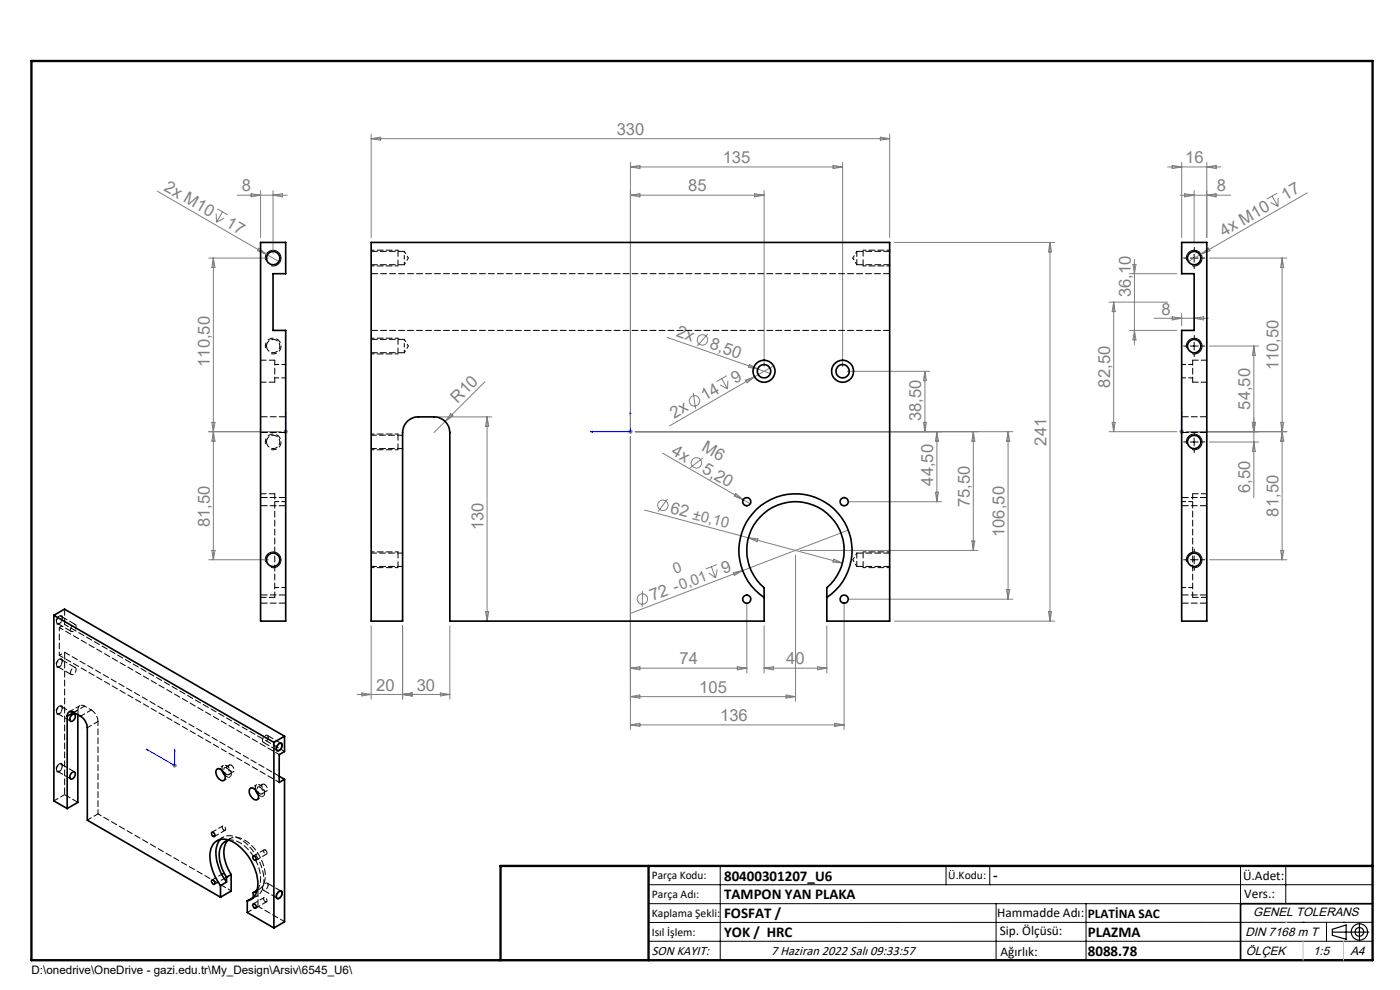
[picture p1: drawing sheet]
<svg xmlns="http://www.w3.org/2000/svg" width="297mm" height="210mm" viewBox="0 0 297 210" stroke-linecap="round" stroke-linejoin="round" font-family="sans-serif">
<g fill="none" stroke="#808080" stroke-width=".21">
<path d="M78.7 28.4v22M78.7 29.4h110M78.7 29.4l2.1-.3v.6zM133.7 34.4v56.2M133.7 35.4l2-.3v.7zM133.7 35.4h45.1M176.7 35.1l2.1 .3-2.1 .4zM178.8 34.4v43.3M186.8 29.1l1.9 .3-1.9 .3zM188.7 28.4v22M247.7 35.4h11.3M248.7 35.1l2 .3-2 .4z"/>
<path d="M250.7 34.4v16M256 34.4v16M256 35.4l2-.3v.7zM33.4 40.6l23.1 13.3M44.3 54.7h12.6M45.3 54.7l.3 2.1h-.7zM45.3 54.7v64M45.9 45.3v1.8M46.1 44.3l2.2 1.3M47.2 44.9l-1.3 2.2M47.5 46.3l-1.6 .8M50.3 41.4h10.6"/>
<path d="M53.3 41.1l2 .3-2 .4zM54.9 52.6l1.6 1.3-1.9-.7zM55.3 40.4v10M56.5 53.9l2.9 1.7M57.9 40.4v13.4M57.9 41.4l2-.3v.7zM133.7 41.4l2-.3v.7zM133.7 41.4h28.4M160.1 41.1l2 .3-2 .4zM162.1 40.4v37.3M189.8 51.4h34M222.7 51.4v80.4"/>
<path d="M222.7 51.4l.4 2h-.7zM239.7 58.1h10M240.3 56.1h.7l-.3 2zM240.7 55.1v18M250.3 41.4h10.8M251.3 41.1l2 .3-2 .4zM253.3 40.4v11.1M254.8 53.9l-2.9 1.7M254.8 53.9l1.6-1.3 .3 .6zM256 41.4l2-.3v.7zM256.6 54.7h16.4M269.5 43l1.6 .8"/>
<path d="M269.8 41.6l1.3 2.2M270.9 41l-2.2 1.2M271.1 42v1.8M272 54.7v64M272 54.7l.3 2.1h-.6zM277.3 40.9l-22.5 13M141.5 71.6l19.3 6.7M150.1 70.8l-2.2 2.6M154.2 79.7l-2.2 1.3M159 77.3l1.8 1-2-.4zM160.1 79.9l-18.1 10.4M160.8 78.3l2.6 .9"/>
<path d="M164.1 77.6l-4 2.3M179.7 78.8h17.5M196.2 78.8v12.8M196.2 78.8l.3 1.9h-.6zM235.3 64.1h12.4M236.3 64.1v27.5M236.3 64.1l.3 2h-.7zM239.7 70.1h10M240.7 70.1l.3 2h-.7zM244.8 67.5h11.5M248.7 67.2l2 .3-2 .4zM250.7 66.5v2.6"/>
<path d="M253.3 67.5l2-.3v.7zM256.6 73.4h10.4M266 73.4v32.2M266 73.4l.3 2h-.6zM44.3 91.6h15.3M44.9 89.6h.7l-.3 2zM45.3 91.6l.3 2h-.7zM60.1 91.6h1M60.3 91.2l.7 .7M60.6 91.1v1M61 91.2l-.7 .7M93.1 88.4h11.3"/>
<path d="M94.4 89.4l-2.3 2.3M95.6 87.8l.5 .4-1.7 1.2zM102.9 81l-8.5 8.4M103.3 88.4v43.4M103.3 88.4l.4 2h-.7zM133.2 91.6h1.1M133.4 91.2l.7 .7M133.7 91.1v1M133.7 92.6v62.2M134.1 91.2l-.7 .7M134.8 91.6h80.1M140.6 96.1l17.1 9.9"/>
<path d="M147.1 83.4l.5 3.3M149.1 97.1l-2.7 2.1M152.8 81.7l1.5 .8M153.1 80.3l1.2 2.2M154.4 80.7l-.1 1.8M158.2 80.6l1.9-.7-1.6 1.3zM195.9 89.6h.6l-.3 2zM198.8 91.6v14.8M198.8 91.6l.3 2h-.7zM206.5 91.6l.3 2h-.6zM206.5 91.6v25.2M213.9 91.6l.3 2h-.7z"/>
<path d="M213.9 91.6v35.5M235.3 91.6h14.4M235.9 89.6h.7l-.3 2zM250.2 91.6h1M250.3 91.2l.7 .7M250.7 91.1v1M251 91.2l-.7 .7M251.7 91.6h21.3M256.6 93.8h10.4M265.7 89.6h.6l-.3 2zM266 93.8l.3 2h-.6zM271.7 89.6h.6l-.3 2z"/>
<path d="M272 91.6l.3 2h-.6zM44.3 118.7h12.6M44.9 116.8h.7l-.3 1.9zM136.7 108.2l22.1 5.9M141.6 105.8l-2 2.7M152.1 119.8l-2.4 .9M156.1 104.7l1.6 1.3-1.9-.7zM157.7 106l1.5 .8M158.8 114.1l19.9 5.3M158.8 114.1l2 .2-.2 .6zM168.8 117.7v31.1M169.8 116.8h37.7"/>
<path d="M176.9 118.6l1.8 .8-2-.2zM180 112.5l-46.3 17.6M180.1 106.4h19.6M198.4 104.4h.7l-.3 2zM206.2 114.8h.6l-.3 2zM256.6 118.7h16.4M271.7 116.8h.6l-.3 1.9zM78.7 132.7v15.6M85.4 132.7v15.6M95.4 132.7v15.6M103 129.7h.7l-.4 2.1zM136.3 125.4l-.1 3.4"/>
<path d="M150.4 121.5l1.4 1.1M150.9 120.2l.9 2.4M152.2 120.8l-.4 1.8M155.5 121.5l2.1-.5-1.8 1.1zM158.4 128.1v14.7M162.1 132.7v10.1M175.4 132.7v10.1M179.1 128.1v26.7M180.1 127.1h34.8M189.8 131.8h34M213.5 125.1h.7l-.3 2zM222.4 129.7h.7l-.4 2.1z"/>
<path d="M75.7 147.3h19.7M76.8 147l1.9 .3-1.9 .3zM85.4 147.3l2-.3v.6zM93.4 147l2 .3-2 .3zM133.7 141.7h24.7M133.7 141.7l2-.3v.7zM133.7 147.8l2-.4v.7zM133.7 153.8l2-.4v.7zM133.7 147.8h35.1M133.7 153.8h45.4M156.4 141.4l2 .3-2 .4zM162.1 141.7h13.3"/>
<path d="M162.1 141.7l2-.3v.7zM166.8 147.4l2 .4-2 .3zM173.4 141.4l2 .3-2 .4zM177.1 153.4l2 .4-2 .3zM36.5 162.4h1M36.7 162l.7 .7M37 161.9v1M37.4 162l-.7 .7"/>
<circle cx="149" cy="72.1" r="1.11"/>
<circle cx="147.3" cy="85" r="1.1"/>
<circle cx="147.7" cy="98.2" r="1.11"/>
<circle cx="140.6" cy="107.2" r="1.12"/>
<circle cx="136.3" cy="127.1" r="1.11"/>
</g>
<g fill="none" stroke="#000" stroke-width=".21">
<path d="M56.3 55.2a1.67 1.67 0 0 1 1.5-2.1 1.67 1.67 0 0 1 1.8 1.8 1.67 1.67 0 0 1-2.1 1.5M251.7 55.2a1.67 1.67 0 0 1 1.5-2.1 1.67 1.67 0 0 1 1.8 1.8 1.67 1.67 0 0 1-2.1 1.5M252.5 54.7h1.7M253.3 53.9v1.7M251.7 73.9a1.67 1.67 0 0 1 1.5-2.1 1.67 1.67 0 0 1 1.8 1.8 1.67 1.67 0 0 1-2.1 1.4M252.5 73.4h1.7M253.3 72.6v1.7M251.7 94.2a1.66 1.66 0 0 1 1.5-2.1 1.66 1.66 0 0 1 1.8 1.8 1.66 1.66 0 0 1-2.1 1.4M252.5 93.8h1.7M253.3 92.9v1.7M56.3 119.2a1.67 1.67 0 0 1 1.5-2.1 1.67 1.67 0 0 1 1.8 1.8 1.67 1.67 0 0 1-2.1 1.5M251.7 119.2a1.67 1.67 0 0 1 1.5-2.1 1.67 1.67 0 0 1 1.8 1.8 1.67 1.67 0 0 1-2.1 1.5"/>
<path d="M252.5 118.7h1.7M253.3 117.9v1.7M58.9 158l.2-.2a.51 .51 0 0 1 .7-.2 .51 .51 0 0 1 .1 .8 1 1 0 0 1-1.2 .9l-.2-.6zM59.1 189.1a.51 .51 0 0 1 .7-.2 .51 .51 0 0 1 .1 .8 .95 .95 0 0 1-1.2 .9l-.2-.6zM137.6 187.7h153.6M137.6 191.7h153.6M137.6 199.7h153.6M152.8 183.7v20M200.7 183.7v4M210 183.7v4M211.3 191.7v12M230.4 191.7v12"/>
<path d="M263.2 183.7v20M272.8 183.7v8M276.4 195.6h.1M281.4 195.6v4.1M285 195.6h.1M291.2 195.6l-153.6 .1"/>
</g>
<path d="M57.5 75a1.67 1.67 0 0 0 2.1-1.5 1.67 1.67 0 0 0-1.8-1.8 1.67 1.67 0 0 0-1.5 2.1M57.5 95.3a1.67 1.67 0 0 0 2.1-1.4 1.67 1.67 0 0 0-1.8-1.8 1.67 1.67 0 0 0-1.5 2.1" fill="none" stroke="#000" stroke-width=".21" stroke-dasharray="1.3 .6" stroke-dashoffset=".1" stroke-linecap="butt"/>
<path d="M84.4 53.1v3.3M84.4 71.8v3.3M84.4 92.1v3.3M84.4 117.1v3.3M12.6 139.8a1.16 1.16 0 0 0-.5 1.7 1.19 1.19 0 0 0 1-1.7h-.5M12.6 130.7a1.16 1.16 0 0 0-.5 1.7 1.19 1.19 0 0 0 1-1.8l-.5 .1M12.6 149.8a1.16 1.16 0 0 0-.5 1.7 1.19 1.19 0 0 0 1-1.8l-.5 .1M12.6 162a1.16 1.16 0 0 0-.5 1.7 1.19 1.19 0 0 0 1-1.7h-.5" fill="none" stroke="#000" stroke-width=".21" stroke-dasharray="1.3 .6" stroke-linecap="butt"/>
<path d="M183.1 56.4v-3.3M183.1 120.4v-3.3" fill="none" stroke="#000" stroke-width=".21" stroke-dasharray="1.3 .6" stroke-dashoffset="-.1" stroke-linecap="butt"/>
<g fill="none" stroke="#000" stroke-width=".25">
<path d="M282.6 197.7h7.8M282.6 197.1l3-.9v3l-3-.8zM288.4 195.8v3.8M106.2 203.7h185"/>
<circle cx="288.4" cy="197.7" r="1.74"/>
<circle cx="288.4" cy="197.7" r=".93"/>
</g>
<g fill="none" stroke="#00f" stroke-width=".21">
<path d="M60.6 87.3v.5v-.5M60.6 91.5v.2zM60.6 91.6h.1M60.6 87.3v4.3M125.3 91.6l.4-.1v.2zM133.7 87.3l.1 .5h-.2zM133.7 87.3v4.3h-8.4M250.7 87.3v.5v-.5M250.7 91.5v.2zM250.7 91.6h.1M250.7 87.3v4.3M31 158.9l.3 .1v.2z"/>
<path d="M31 158.9l6 3.5v-3.5M37 158.9l.1 .4-.1-.1z"/>
</g>
<g fill="none" stroke="#000" stroke-width=".21" stroke-dasharray="15.2 1.3 1.3 1.3">
<path d="M251.7 54.7h-.6M253.4 53.1v-.6M253.4 56.4v.6M255 54.7h.6M251.7 73.4h-.6M253.4 71.7v-.5M253.4 75.1v.6M255 73.4h.6M251.7 93.7h-.6M253.4 92.1v-.6M253.4 95.4v.6M255 93.7h.6"/>
<path d="M251.7 118.7h-.6M253.4 117.1v-.6M255 118.7h.6M253.4 120.4v.6"/>
</g>
<path d="M78.8 56.4h5.6M84.4 53.1h-5.6M183.1 56.4h5.7M188.8 53.1h-5.7M78.8 75.1h5.6M84.4 71.7h-5.6M78.8 95.4h5.6M84.4 92.1h-5.6M84.4 117.1h-5.6M188.8 117.1h-5.7M78.8 120.4h5.6M183.1 120.4h5.7" fill="none" stroke="#000" stroke-width=".21" stroke-dasharray="1.3 .6" stroke-dashoffset=".7"/>
<path d="M84.4 53.1h.1M183.1 56.4h.1M84.4 71.7v.1M84.4 92.1h.1M84.4 117.1h.1M183.1 120.4h.1" fill="none" stroke="#000" stroke-width=".21" stroke-dasharray="1.3 .6"/>
<path d="M291.2 191.7h-28v12" fill="none" stroke="#000" stroke-width=".35"/>
<path d="M6.7 12.9h284.5v190.8h-284.5zM137.6 183.7v20M291.2 183.7h-185v20" fill="none" stroke="#000" stroke-width=".5"/>
<path d="M276.4 199.7v4M285 199.7v4" fill="none" stroke="#c0c0c0" stroke-width=".21"/>
<path d="M272.8 195.6h.1" fill="none" stroke="#c0c0c0" stroke-width=".25"/>
<g fill="#00f">
<path d="M133.7 87.3l.1 .5h-.2zM125.3 91.6l.4-.1v.2z"/>
<path d="M37 158.9l.1 .4-.1-.1zM31 158.9l.3 .1v.2z"/>
<path d="M60.6 87.3v.5zM60.6 91.5v.2z"/>
<path d="M250.7 87.3v.5zM250.7 91.5v.2z"/>
</g>
<g fill="none" stroke="#000" stroke-width=".35">
<path d="M55.3 51.4h5.3v6.7h-2.7v12h2.7v61.7h-5.3zM78.7 51.4h110v80.4h-13.3v-7.1a10.3 10.3 0 0 0 .9-15 10.3 10.3 0 0 0-15.1 0 10.3 10.3 0 0 0 .9 15v7.1h-66.7v-40.1a3.3 3.3 0 0 0-3.3-3.3h-3.3a3.3 3.3 0 0 0-3.4 3.3v40.1h-6.7zM250.7 51.4h5.3v80.4h-5.3v-61.7h2.6v-12h-2.6zM11.4 130.5v39.4l2.9 1.6M11.4 130.5l46.7 27M11.4 130.5l2.3-1.3 46.7 27M162.1 126.7a12 12 0 0 1-2.4-17.9 12 12 0 0 1 18.1 0 12 12 0 0 1-2.4 17.9M14.3 151.9v19.6M15.2 151.7a.48 .48 0 0 1 .7-.2 .48 .48 0 0 1 0 .8l-.2 .4a.51 .51 0 0 1-.8 .3 .51 .51 0 0 1 0-.9zM15.7 151.1a5.3 5.3 0 0 1 2.2 1.5l.5 1.1 .1 .7v19.6l28.3 16.3M15.7 151.1a.86 .86 0 0 0-1-.1 .86 .86 0 0 0-.4 .9M15.7 151.1l-1.4 .8"/>
<path d="M16.5 151.6v18.6l-2.2 1.3M58.1 157.5v39.3M59.1 157.9a.48 .48 0 0 1 .7 0 .48 .48 0 0 1-.1 .7l-.3 .4a.46 .46 0 0 1-.6 .1 .46 .46 0 0 1-.1-.6zM60.4 156.2l-2.3 1.3M60.4 156.2v3.2l-1.2 .7v5.9l1.2-.7M15.2 164a.47 .47 0 0 1 .7-.2 .47 .47 0 0 1 0 .7l-.2 .4a.51 .51 0 0 1-.8 .3 .51 .51 0 0 1 0-.8zM44.9 176.6a.52 .52 0 0 1 .6 .2 .52 .52 0 0 1-.1 .7l-.4-.3zM46 163.2a1.31 1.31 0 0 1 1.7 1.2l.1 .2a.69 .69 0 0 1-.3 .9 .69 .69 0 0 1-.9-.2 1.72 1.72 0 0 1-.6-2.1zM46.7 178.1a5.4 5.4 0 0 0-.5 5.2l.7 2 1.1 1.8M47.1 163.5l.6 1M48.3 178.3a4.9 4.9 0 0 0-.4 4.8l1.1 2.4M48.5 178.2a2.71 2.71 0 0 0-2 3.1 9.6 9.6 0 0 0 1.5 4.8"/>
<path d="M53.1 167.2a1.54 1.54 0 0 1 1.8 1.8 .65 .65 0 0 1-.5 .7 .65 .65 0 0 1-.7-.3 1.65 1.65 0 0 1-.6-2.2zM54.2 167.5l.6 1M59.2 164.7l1.2 .6M60.4 165.3v30.2l-2.3 1.3M45 186.6a.59 .59 0 0 1 .5 .4 .59 .59 0 0 1-.1 .6 .64 .64 0 0 1-.4-1zM46.8 187.8a10 10 0 0 1-2-7.9 2.91 2.91 0 0 1 4.6-1.3 10.7 10.7 0 0 1 5.2 9.9 2.77 2.77 0 0 1-2.1 2.6M46.8 187.8v2.5M48 187.1l-1.2 .7M48 186.1v1M49 185.5l-1 .6M49 185.5v3.5l-2.2 1.3M52.5 191.1v2.5l5.6 3.2"/>
<path d="M53.7 181.7a.51 .51 0 0 1 .6 .2 .51 .51 0 0 1-.1 .6l-.4-.2zM53.7 191.8a.51 .51 0 0 1 .6 .2 .51 .51 0 0 1-.1 .6l-.5-.4zM53.7 190.4l-1.2 .7M53.7 189.4v1M53.8 190.4h-.1M54.3 189l-.6 .4M54.6 188.7l-.9 .7M59.1 189.2l.3-.2a.69 .69 0 0 1 .5 .7 .69 .69 0 0 1-.5 .6 .45 .45 0 0 1-.6 .2 .45 .45 0 0 1-.1-.7z"/>
<circle cx="58" cy="54.8" r="1.42"/>
<circle cx="253.3" cy="54.8" r="1.41"/>
<circle cx="162.1" cy="78.7" r="1.42"/>
<circle cx="162.1" cy="78.7" r="2.34"/>
<circle cx="178.8" cy="78.8" r="1.43"/>
<circle cx="178.8" cy="78.7" r="2.35"/>
<circle cx="253.3" cy="73.4" r="1.41"/>
<circle cx="253.3" cy="93.8" r="1.42"/>
<circle cx="58" cy="118.8" r="1.42"/>
<circle cx="158.4" cy="106.4" r=".86"/>
<circle cx="179.1" cy="106.4" r=".87"/>
<circle cx="253.3" cy="118.8" r="1.41"/>
<circle cx="158.4" cy="127.1" r=".87"/>
<circle cx="179.1" cy="127.1" r=".86"/>
</g>
<path d="M181.8 53.3v2.9M253 76.4v4.7M58.3 81.1v-4.7M78.8 95.2h6.6M85.4 92.3h-6.6M85.4 117.3h-6.6M181.8 117.3v2.9M78.8 120.2h6.6M54.7 192.2l5.7 3.3" fill="none" stroke="#000" stroke-width=".21" stroke-dasharray="1.3 .6" stroke-dashoffset=".2"/>
<path d="M85.8 54.7v-1.4M85.8 56.2v-1.5M85.8 73.4v-1.4M85.8 74.8v-1.4M12.6 139l1.1-.6M12.6 133.1l1.1-.6M47.3 177.6l-1.3 .7M47.4 162.4l-1.3 .7M47.5 165.5l1.3-.7M54.5 166.5l-1.3 .7M54.6 169.6l1.3-.7M53.2 190.8l1.3-.7" fill="none" stroke="#000" stroke-width=".21" stroke-dasharray="1.3 .6" stroke-dashoffset=".7"/>
<g fill="none" stroke="#000" stroke-width=".21" stroke-dasharray="1.3 .6" stroke-dashoffset="-.1">
<path d="M78.8 58.1h110M188.8 70.1h-110M55.3 88.4h5.3M55.3 91.7h5.3M256 91.7h-5.3M256 88.4h-5.3M55.3 107.3h5.3M60.6 105.5h-5.3M250.7 107.3h5.3M256 105.5h-5.3M12.2 132.2l2.9 1.7M16 132.5l-3-1.7"/>
<path d="M55.3 127.9h5.3M60.6 126.2h-5.3M250.7 127.9h5.3M256 126.2h-5.3M12.2 141.4l2.9 1.7M16 141.6l-3-1.7M55.9 157.5l2.9 1.7M59.7 157.7l-3-1.7M55.9 188.8l2.9 1.7M59.7 189.1l-3-1.8"/>
</g>
<path d="M85.8 56.2l.8-1.5M86.6 54.7l-.8-1.4M180.9 54.7l.9 1.5M181.8 53.3l-.9 1.4M85.8 74.8l.8-1.4M86.6 73.4l-.8-1.4M180.9 118.7l.9 1.5M181.8 117.3l-.9 1.4M18 149.8l1.4 .8" fill="none" stroke="#000" stroke-width=".21" stroke-dasharray="1.3 .6" stroke-dashoffset=".8"/>
<g fill="none" stroke="#000" stroke-width=".21" stroke-dasharray="1.3 .6">
<path d="M78.8 56.2h7M85.8 53.3h-7M181.8 56.2h7M188.8 53.3h-7M56.5 73.4a1.42 1.42 0 0 1 2-1.3 1.42 1.42 0 0 1 .4 2.4 1.42 1.42 0 0 1-2.3-.7l-.1-.4M78.8 74.8h7M85.8 72h-7M56.5 93.7a1.42 1.42 0 0 0 2 1.3 1.42 1.42 0 0 0 .4-2.3 1.42 1.42 0 0 0-2.3 .6l-.1 .4M188.8 117.3h-7M13.7 129.2v3.3M181.8 120.2h7M12.2 151.3l2.8 1.7"/>
<path d="M15.8 151.5l-2.8-1.6M12.2 163.6l2.8 1.6M13.7 168.6l2.8 1.6M15.8 163.7l-2.8-1.6M54.7 188.8l-.4 .2M54.7 188.8a3.5 3.5 0 0 0 1.5-4.1 9.1 9.1 0 0 0-5.5-7l-1.3-.1-1.1 .6"/>
</g>
<path d="M58.3 76.4h-3M256 76.4h-3M55.3 81.1h3M253 81.1h3M58.3 104.7h-3M253 104.7v22M256 104.7h-3M58.3 126.7h-3M58.3 126.7v-22M256 126.7h-3M19.4 150.6a3.1 3.1 0 0 1 1.4 2.4M59.3 164.6l-45.6-26.2" fill="none" stroke="#000" stroke-width=".21" stroke-dasharray="1.3 .6" stroke-dashoffset=".1"/>
<g fill="none" stroke="#000" stroke-width=".21" stroke-dasharray="1.3 .6" stroke-dashoffset=".4">
<path d="M60.6 77.3h-2.3M253 77.3h-2.3M58.3 80.2h2.3M250.7 80.2h2.3M60.6 106.4h-2.3M253 106.4h-2.3M12 131.8a.99 .99 0 0 1 1-1 .94 .94 0 0 1 0 1 .94 .94 0 0 1-.9 .4l-.1-.4M12.6 133.1l46.7 27M13.7 132.5l46.7 26.9M15 133.6a.99 .99 0 0 1 1-1.1 .94 .94 0 0 1 0 1 .94 .94 0 0 1-.9 .4l-.1-.3M60.6 124.6h-2.3M253 124.6h-2.3"/>
<path d="M12 141a.99 .99 0 0 1 1-1.1 .94 .94 0 0 1 0 1 .94 .94 0 0 1-.9 .4l-.1-.3M12 150.9a.99 .99 0 0 1 1-1 .94 .94 0 0 1 0 1 .94 .94 0 0 1-.9 .4l-.1-.4M15 142.7a.99 .99 0 0 1 1-1.1 .94 .94 0 0 1 0 1 .94 .94 0 0 1-.9 .4l-.1-.3M20.8 153v19.6M56.9 156.4l-.1-.4a.93 .93 0 0 0-.9 .4 .93 .93 0 0 0-.1 1 .99 .99 0 0 0 1.1-1M12 163.2a.99 .99 0 0 1 1-1.1 .94 .94 0 0 1 0 1 .94 .94 0 0 1-.9 .4l-.1-.3M48.1 162.9a.99 .99 0 0 1 .4 1.4 .94 .94 0 0 1-.9-.5 .94 .94 0 0 1 .1-1l.4 .1M49.1 162.3l-.4-.1a.93 .93 0 0 0-.1 1 .93 .93 0 0 0 .9 .6 .99 .99 0 0 0-.4-1.5M55.2 167a.99 .99 0 0 1 .4 1.4 .94 .94 0 0 1-.9-.5 .94 .94 0 0 1 .1-1l.4 .1M56.1 166.4l-.3-.1a.93 .93 0 0 0-.1 1 .93 .93 0 0 0 .8 .5 .99 .99 0 0 0-.4-1.4M59.3 166l-46.7-27M56.9 187.7l-.1-.3a.93 .93 0 0 0-.9 .4 .93 .93 0 0 0-.1 1 .99 .99 0 0 0 1.1-1.1"/>
</g>
<path d="M48.1 162.4a.69 .69 0 0 0-.9 .1 .69 .69 0 0 0 0 .9M55.2 166.5a.69 .69 0 0 0-1 .1 .69 .69 0 0 0 0 .9" fill="none" stroke="#000" stroke-width=".21" stroke-dasharray="1.3 .6" stroke-dashoffset="1"/>
<path d="M47.7 164.5a.71 .71 0 0 0 1 .3 .71 .71 0 0 0 .3-.9l-.3-.9-.6-.6M48.5 164.3l1-.6M48.6 162.3l-.9 .5M48.8 177.9l-1 .6M54.8 168.5a.71 .71 0 0 0 1 .4 .71 .71 0 0 0 .3-.9l-.3-.9-.6-.6M55.6 168.4l1-.6M55.7 166.4l-1 .5M54 189.2l1-.6" fill="none" stroke="#000" stroke-width=".21" stroke-dasharray="1.3 .6" stroke-dashoffset=".6"/>
<g fill="none" stroke="#000" stroke-width=".21" stroke-dasharray="1.3 .6" stroke-dashoffset=".3">
<path d="M15.7 151.1l2.3-1.3M17 149.7l-2.3 1.3M17.1 151.9l2.3-1.3M18.5 154.4l2.3-1.4M11.5 169.9l2.2-1.3M18.5 174l2.3-1.4M45.5 177.4l2.3-1.3M47.3 175.2l-2.3 1.3M47.5 176.1h.1a.47 .47 0 0 0 .2-.6 .47 .47 0 0 0-.6-.2l.1 .5 .2 .3M48.6 178.2a6.1 6.1 0 0 1 5.1 3.4 7.3 7.3 0 0 1 1.2 6.7l-.3 .4M45.5 187.5l2.3-1.3M47.3 185.3l-2.3 1.3"/>
<path d="M47.5 185.4l-.1-.1a.47 .47 0 0 0-.1 .6 .47 .47 0 0 0 .6 .2l-.1-.5-.3-.2M52.5 193.5l2.2-1.3M53.8 190.3a3.3 3.3 0 0 0 2.2-3.6 10.7 10.7 0 0 0-6.4-9.3 2.73 2.73 0 0 0-2.9 .7M54.3 182.5l2.2-1.3M54.3 192.6l2.2-1.3M56 180.3l-2.2 1.3M56 190.4l-2.2 1.3M56.3 180.3h-.2a.47 .47 0 0 0-.1 .6 .47 .47 0 0 0 .6 .1l-.1-.4-.2-.3M56.3 191.3h.1a.47 .47 0 0 0 .1-.6 .47 .47 0 0 0-.6-.2l.1 .5 .3 .3"/>
</g>
<path d="M13.7 138.4v30.2M54.7 192.2v-3.4" fill="none" stroke="#000" stroke-width=".21" stroke-dasharray="1.3 .6" stroke-dashoffset="-.2"/>
<path d="M12.6 139v-5.9M15.7 151.1l.8-.5M16.5 150.6a.86 .86 0 0 1 .5-.9 .86 .86 0 0 1 1 .1M16.5 151.6v-1M20.8 172.6l28.3 16.4" fill="none" stroke="#000" stroke-width=".21" stroke-dasharray="1.3 .6" stroke-dashoffset=".5"/>
<g font-size="3.5" fill="#808080">
<text x="130.8" y="28.6">330</text>
<text x="153.3" y="34.6">135</text>
<text x="251.4" y="34.6">16</text>
<text x="34.6" y="40.4" transform="rotate(30 34.6 40.4)">2x M10</text>
<text x="51.3" y="40.6">8</text>
<text x="146" y="40.6">85</text>
<text x="258.2" y="40.6">8</text>
<text x="47.7" y="47.9" transform="rotate(30 47.7 47.9)">17</text>
<text x="272.7" y="42.7" transform="rotate(-30 272.7 42.7)">17</text>
<text x="259.6" y="50.2" transform="rotate(-30 259.6 50.2)">4x M10</text>
<text x="239.9" y="63" transform="rotate(-90 239.9 63)">36,10</text>
<text x="143.3" y="71.3" transform="rotate(19 143.3 71.3)">2x</text>
<text x="246.4" y="66.7">8</text>
<text x="44.5" y="77.8" transform="rotate(-90 44.5 77.8)">110,50</text>
<text x="150.4" y="73.8" transform="rotate(19 150.4 73.8)">8,50</text>
<text x="156" y="81.4" transform="rotate(-30 156 81.4)">9</text>
<text x="235.5" y="82.2" transform="rotate(-90 235.5 82.2)">82,50</text>
<text x="271.2" y="78.5" transform="rotate(-90 271.2 78.5)">110,50</text>
<text x="97.1" y="85.7" transform="rotate(-45 97.1 85.7)">R10</text>
<text x="143" y="88.9" transform="rotate(-30 143 88.9)">2x</text>
<text x="149.5" y="85.1" transform="rotate(-30 149.5 85.1)">14</text>
<text x="195.4" y="89.4" transform="rotate(-90 195.4 89.4)">38,50</text>
<text x="265.2" y="86.9" transform="rotate(-90 265.2 86.9)">54,50</text>
<text x="148.7" y="95.5" transform="rotate(30 148.7 95.5)">M6</text>
<text x="222" y="94.5" transform="rotate(-90 222 94.5)">241</text>
<text x="142.3" y="96.4" transform="rotate(30 142.3 96.4)">4x</text>
<text x="148.7" y="100.1" transform="rotate(30 148.7 100.1)">5,20</text>
<text x="198" y="103" transform="rotate(-90 198 103)">44,50</text>
<text x="205.7" y="107.6" transform="rotate(-90 205.7 107.6)">75,50</text>
<text x="265.2" y="104.6" transform="rotate(-90 265.2 104.6)">6,50</text>
<text x="44.5" y="111.8" transform="rotate(-90 44.5 111.8)">81,50</text>
<text x="102.6" y="112.5" transform="rotate(-90 102.6 112.5)">130</text>
<text x="142.1" y="108.8" transform="rotate(15 142.1 108.8)">62 ±0,10</text>
<text x="213.1" y="113.9" transform="rotate(-90 213.1 113.9)">106,50</text>
<text x="271.2" y="109.6" transform="rotate(-90 271.2 109.6)">81,50</text>
<text x="153.6" y="121.7" transform="rotate(-21 153.6 121.7)">9</text>
<text x="138.4" y="127.5" transform="rotate(-21 138.4 127.5)">72 -0,01</text>
<text x="144.1" y="140.9">74</text>
<text x="166.8" y="140.9">40</text>
<text x="79.8" y="146.5">20</text>
<text x="88.4" y="146.5">30</text>
<text x="148.3" y="146.9">105</text>
<text x="152.8" y="152.9">136</text>
</g>
<text font-size="3.2" fill="#808080" x="143.2" y="121.8" transform="rotate(-21 143.2 121.8)">0</text>
<g font-size="3.2">
<text x="153.6" y="186.8">80400301207_U6</text>
<text x="153.6" y="190.8">TAMPON YAN PLAKA</text>
<text x="210.7" y="186.6">-</text>
<text x="153.6" y="194.8">FOSFAT /</text>
<text x="153.6" y="198.8">YOK / HRC</text>
<text x="230.8" y="198.7">PLAZMA</text>
<text x="230.8" y="202.8">8088.78</text>
</g>
<g font-size="2.8">
<text x="263.7" y="186.7">Ü.Adet:</text>
<text x="263.9" y="190.5">Vers.:</text>
<text x="211.5" y="194.5">Hammadde Adı:</text>
<text x="230.8" y="194.7">PLATİNA SAC</text>
<text x="138.3" y="202.6">SON KAYIT:</text>
<text x="163.6" y="202.6">7 Haziran 2022 Salı 09:33:57</text>
<text x="212.1" y="198.4">Sip. Ölçüsü:</text>
<text x="212.2" y="202.7">Ağırlık:</text>
</g>
<g font-size="2.6">
<text x="265.9" y="194.4">GENEL TOLERANS</text>
<text x="264.2" y="198.5">DIN 7168 m T</text>
<text x="264.3" y="202.6">ÖLÇEK</text>
<text x="278.5" y="202.6">1:5</text>
<text x="286.5" y="202.6">A4</text>
</g>
<g font-size="2.5">
<text x="138.3" y="186.4">Parça Kodu:</text>
<text x="138.3" y="190.5">Parça Adı:</text>
<text x="201.2" y="186.5">Ü.Kodu:</text>
<text x="138.3" y="194.5">Kaplama Şekli:</text>
<text x="138.3" y="198.6">Isıl İşlem:</text>
<text x="6.7" y="206.7">D:\onedrive\OneDrive - gazi.edu.tr\My_Design\Arsiv\6545_U6\</text>
</g>
</svg>
